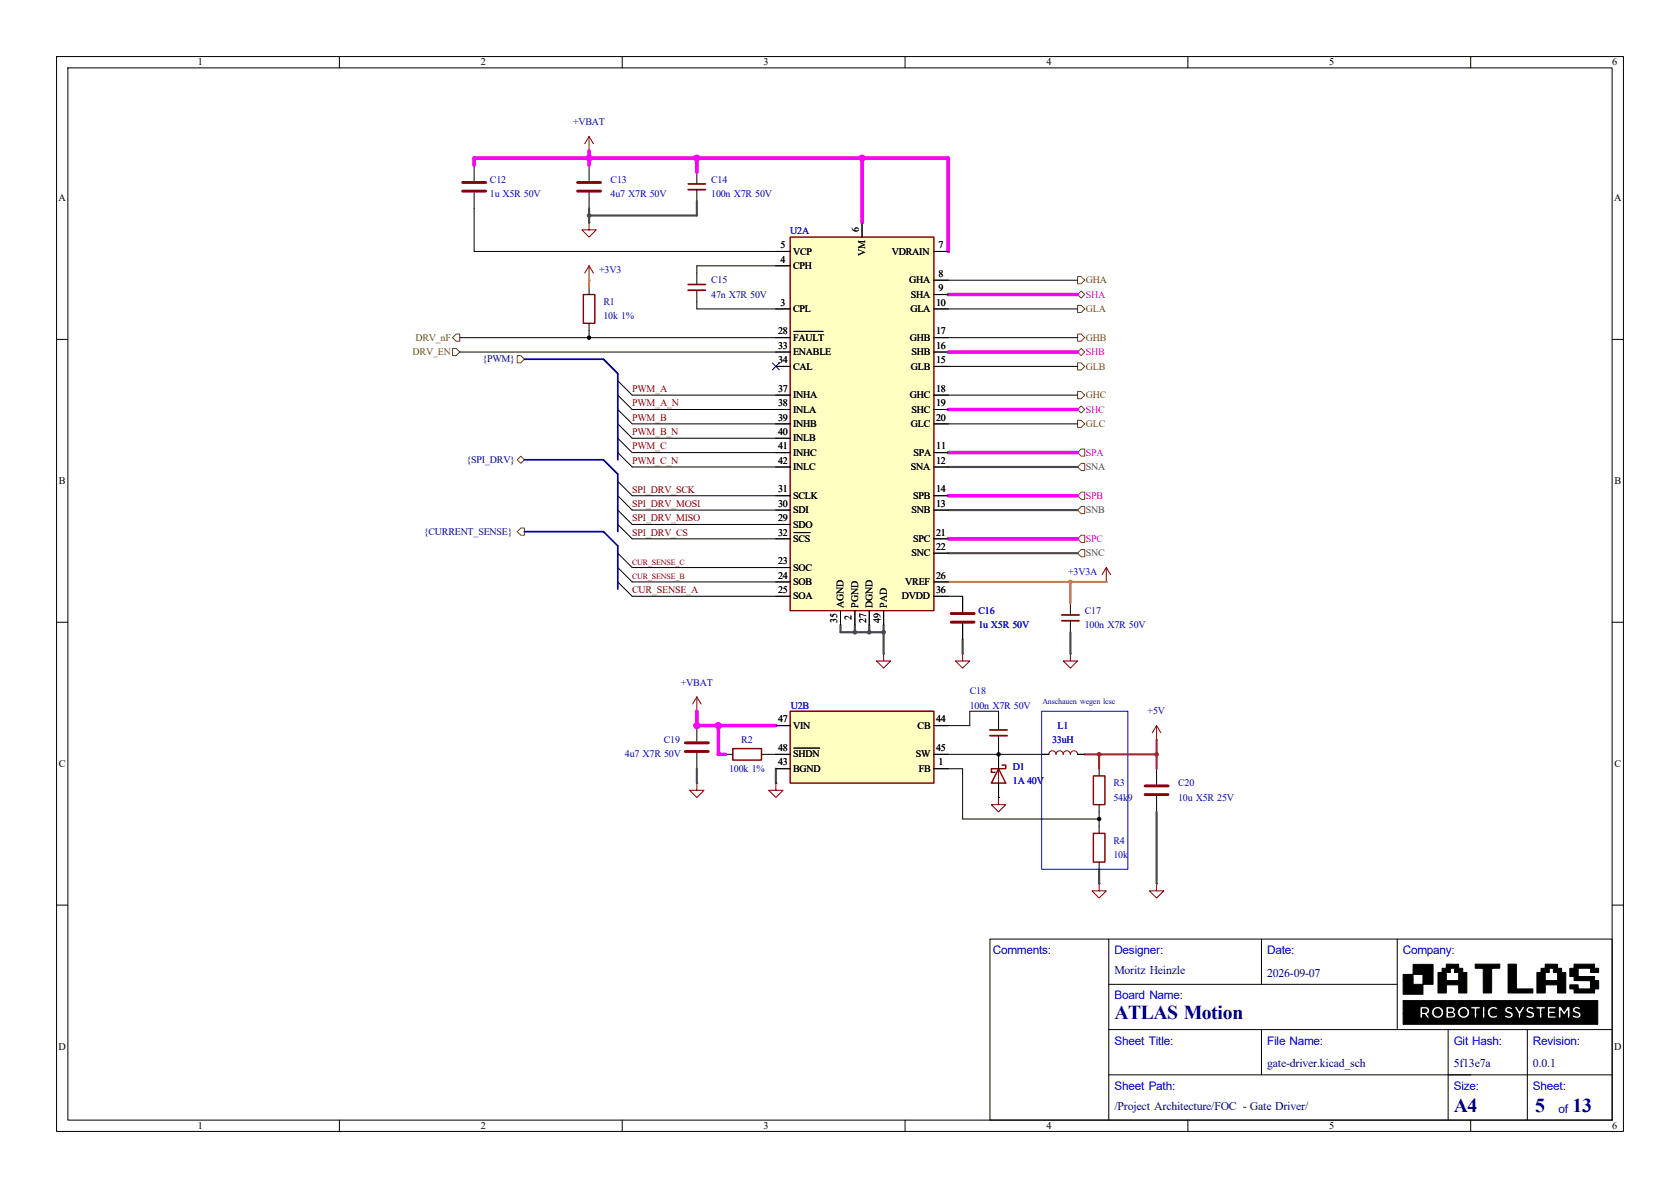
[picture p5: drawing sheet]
<svg xmlns="http://www.w3.org/2000/svg" width="297mm" height="210mm" viewBox="0 0 297 210" stroke-linecap="round" stroke-linejoin="round" font-family="sans-serif">
<g fill="none" stroke="#000" stroke-width=".18">
<path d="M10 10h277v190h-277zM12 12h273v186h-273zM60 10v2M110 10v2M160 10v2M210 10v2M260 10v2M83.8 29.2v2.8M83.8 34v2.8M104.1 26.7h.1M104.1 29.2v2.8M104.1 34v2.8"/>
<path d="M123.2 30.5v2M123.2 33.5v2.1M10 60h2M285 60h2M10 110h2M170.2 115.6h.1M170.2 105.4v2.8M170.2 110.2v2.8M189.2 115.6h.1M189.2 106.7v2M189.2 109.7v2.1M285 110h2"/>
<path d="M123.2 138.4h.1M123.2 125.7h.1M123.2 128.3v2.8M123.2 133.1v2.8M128.3 133.4h1.2M134.6 133.4h1.3M137.2 138.4h.1M176.5 133.4v2.5M176.5 138.4v2.6M184.1 133.4h1.3M190.5 133.4h1.3M194.3 135.9v1.3"/>
<path d="M204.5 130.8h.1M204.5 135.9v2.8M176.5 141h.1M194.3 156.2h.1M194.3 142.2v1.3M204.5 156.2h.1M204.5 140.7v2.8M10 160h2M175 166h110v32h-110zM196 174h51M196 166v32M223 166v8"/>
<path d="M247 166v16M285 160h2M60 198v2M110 198v2M160 198v2M196 190h89M196 182h89M210 198v2M223 182v8M256 182v16M260 198v2M270 182v16"/>
</g>
<g fill="#000" stroke="#000" stroke-width=".18">
<path d="M251.5 178.4h.5a.31 .31 0 0 1 .3 .4 .31 .31 0 0 1-.5 .1l-.3 .1zM248.1 172.3h1.7v-1.8h3.5v3.5h-1.7v1.8h-3.5v-2.7h1.7v.9h1.8v-1.7h-1.8v.8h-1.7zM256.1 178.4h.6l.1 .2-.7 .2zM256.1 179.1a.62 .62 0 0 1 .8 .3l-.1 .2h-.7zM254.2 171.9h1.5v1.4h2.2v-1.4h-.8v-.4a.3 .3 0 0 0 0-.3 .3 .3 0 0 0-.4 0h-.3v.7h-1.5l.1-.7h.7v-.8l2.2 .1v.7h.7v.7h.7v3.6h-1.4v-1.4h-2.2v1.4h-1.5zM260.8 170.4h4.3v.7l-1.4 .1v4.3h-1.5v-4.3h-1.4zM266.6 170.4h1.5v4.4h2.9v.7h-4.4zM271.7 171.9h1.5v1.4h2.2v-1.4h-.8v-.7h-.7v.7h-1.5v-.7h.8v-.8l2.2 .1v.7h.7v.7h.7v3.6h-1.4v-1.4h-2.2v1.4h-1.5zM277.5 171.2h.8v-.8h3.6v.8h.7v.7h-1.4v-.7h-2.2v1.4h2.9v.7h.7v1.5h-.7v.7h-3.6v-.7h-.8v-.7h1.5v.7h2.2v-1.4l-2.9-.1v-.7h-.8zM248.1 176.9h34.4v4.2h-34.4v-1.9h2.9l.1 .8h.4v-.7h.3l.5 .7h.2h.3l-.5-.7 .4-.4h.4v.2a1.08 1.08 0 0 0 1.1 .9 1.08 1.08 0 0 0 1-1h.4v1h.9a.59 .59 0 0 0 .8-.3 .59 .59 0 0 0-.3-.8h.7a1.07 1.07 0 0 0 1.4 1.1 1.07 1.07 0 0 0 .3-1.9h.6v.3h.6v1.6h.5v-1h1v1h.4v-1h.4a1.07 1.07 0 0 0 .7 1 1.07 1.07 0 0 0 1.2-.3h1.1l.1 .1a.82 .82 0 0 0 1 .2 .82 .82 0 0 0 .5-.9l-1-.6a.54 .54 0 0 1 .7 0l.3-.3-.4-.2h.6l.3 .6a1.37 1.37 0 0 1 .4 1.4h.5v-.3h.8a1 1 0 0 0 1.6-.2 .8 .8 0 0 0-.9-.8l-.2-.2 .1-.1 .2-.1 .5 .2 .2-.4h.3v.2l.6 .1v1.6h.5v-1h1v1h1.5v-.4h-1.1v-.4h1v-.2h.5v1h.5v-1.3l.5 .8 .6-.8v1.3h.5v-.3h.3a.88 .88 0 0 0 .9 .3 .88 .88 0 0 0 .7-.7 1.14 1.14 0 0 0-1-.7l-.1-.1a.54 .54 0 0 1 .8 0l.3-.3a.85 .85 0 0 0-1.5 .3 1.1 1.1 0 0 0 1 .8l.1 .1a.64 .64 0 0 1-.9 0l-.3 .3h-.3v-1.8h-.5l-.6 .9-.5-.9h-.5v1.1h-.5v-.2h-1v-.4h1.1v-.5h-1.5v1.1h-1v-.6h.6v-.5h-1.7v.2h-.3a.77 .77 0 0 0-1-.1 .77 .77 0 0 0-.3 .9l.9 .5a.52 .52 0 0 1-.8 0l-.3 .3h-.8v-.5l.7-1.2-.5-.1-.5 .8-.4-.8h-1.3a.64 .64 0 0 0-.9 .5 .64 .64 0 0 0 .7 .8l.4 .2a.39 .39 0 0 1-.3 .2 .39 .39 0 0 1-.4-.1l-.2-.1-.3 .3h-1.1l-.3-.3a.65 .65 0 0 1-.9-.1 .65 .65 0 0 1 0-.9 .65 .65 0 0 1 1 .1l.2-.3h-.1a1.08 1.08 0 0 0-1.1-.2 1.08 1.08 0 0 0-.7 1h-.4v-1.1h-.4v1.1h-1v-.6h.6v-.5h-1.7v.2h-.6a1.08 1.08 0 0 0-1.7 .8h-.6l.1-.2a.67 .67 0 0 0-.2-.7 .67 .67 0 0 0-.8 0l-.6-.1v1.1h-.4v-.2a1.09 1.09 0 0 0-1.1-.9 1.09 1.09 0 0 0-1 1h-.4v-.1a.82 .82 0 0 0-1.1-.8h-.6v1.2h-2.9z"/>
<circle cx="254.2" cy="179" r=".63"/>
<circle cx="258.8" cy="179" r=".63"/>
</g>
<path d="M81.8 32.3h4.1M81.8 33.8h4.1M102.1 32.3h4.1M102.1 33.8h4.1M168.1 108.5h4.1M168.1 110h4.1M121.2 131.3h4M121.2 132.8h4M202.4 138.9h4.1M202.4 140.5h4.1" fill="none" stroke="#840000" stroke-width=".51"/>
<g fill="none" stroke="#840000" stroke-width=".18">
<path d="M104.1 24.1l-.7 1.3M104.1 24.1l.8 1.3M104.1 24.1v2.6M170.2 115.6v1.2h1.2l-1.2 1.3-1.3-1.3h1.3M189.2 115.6v1.2h1.3l-1.3 1.3-1.2-1.3h1.2M123.2 138.4v1.3h1.3l-1.3 1.3-1.3-1.3h1.3M123.2 123.2l-.8 1.3M123.2 123.2l.8 1.3M123.2 123.2v2.5M137.2 138.4v1.3h1.2l-1.2 1.3-1.3-1.3h1.3M176.5 135.9v2.5M185.4 133.4a.64 .64 0 0 1 .7-.7 .64 .64 0 0 1 .6 .7 .64 .64 0 0 1 .6-.7 .64 .64 0 0 1 .7 .7 .64 .64 0 0 1 .6-.7 .64 .64 0 0 1 .6 .7 .64 .64 0 0 1 .7-.7 .64 .64 0 0 1 .6 .7"/>
<path d="M204.5 128.3l-.8 1.2M204.5 128.3l.7 1.2M204.5 128.3v2.5M176.5 141v1.2h1.3l-1.3 1.3-1.2-1.3h1.2M194.3 156.2v1.3h1.3l-1.3 1.3-1.3-1.3h1.3M204.5 156.2v1.3h1.2l-1.2 1.3-1.3-1.3h1.3"/>
</g>
<path d="M121.7 32.5h3M121.7 33.5h3M187.7 108.7h3.1M187.7 109.7h3.1" fill="none" stroke="#840000" stroke-width=".3"/>
<path d="M129.5 132.3h5.1v2.1h-5.1zM176.5 135.9l1.3 2.5h-2.5zM177.2 135.3h.6v.6h-2.5v.6h.6M193.3 137.2h2v5h-2z" fill="none" stroke="#840000" stroke-width=".25"/>
<path d="M139.7 125.7h25.4v12.7h-25.4z" fill="#ffffc2"/>
<path d="M139.7 125.7h25.4v12.7h-25.4zM193.3 147.3h2v5.1h-2z" fill="none" stroke="#840000" stroke-width=".25"/>
<g fill="none" stroke="#000" stroke-width=".18">
<path d="M104.1 39.4h.1M104.1 49.5h.1M123.2 48.3v2M123.2 51.3v2M195.6 102.9h.1M137.2 135.9h2.5M137.2 128.3h2.5M137.2 133.4h2.5M140.3 132.2h4.6M165.1 135.9h2.5M165.1 128.3h2.5M165.1 133.4h2.5"/>
<path d="M194.3 146.1v1.2M194.3 152.4v1.3"/>
</g>
<path d="M104.1 39.4v1.2h1.3l-1.3 1.3-1.2-1.3h1.2M104.1 47l-.7 1.3M104.1 47l.8 1.3M104.1 47v2.5M195.6 100.3l-.8 1.3M195.6 100.3l.7 1.3M195.6 100.3v2.6" fill="none" stroke="#840000" stroke-width=".18"/>
<path d="M121.7 50.3h3M121.7 51.3h3" fill="none" stroke="#840000" stroke-width=".3"/>
<path d="M139.7 41.9h25.4v66.1h-25.4z" fill="#ffffc2"/>
<path d="M103.1 52.1h2.1v5.1h-2.1zM139.7 41.9h25.4v66.1h-25.4z" fill="none" stroke="#840000" stroke-width=".25"/>
<g fill="none" stroke="#000" stroke-width=".18">
<path d="M83.8 36.8v7.7h55.9M152.4 39.4v2.5M81.3 59.7h58.4M104.1 50.8v1.3M104.1 57.2v2.5M123.2 53.3v1.3h16.5M139.7 47h-16.5v1.3M140.3 58.6h5.2M165.1 54.6h25.4M165.1 44.5h2.5M165.1 49.5h25.4M165.1 52.1h2.5"/>
<path d="M165.1 59.7h25.4M81.3 62.2h58.4M109.2 77.5l2.6 2.5h27.9M109.2 67.3l2.6 2.6h27.9M109.2 69.9l2.6 2.5h27.9M109.2 72.4l2.6 2.5h27.9M109.2 74.9l2.6 2.6h27.9M137.2 64.8h2.5M165.1 64.8h25.4M165.1 62.2h2.5M165.1 69.9h25.4M165.1 72.4h2.5"/>
<path d="M165.1 74.9h25.4M109.2 80l2.6 2.6h27.9M109.2 87.6l2.6 2.6h27.9M109.2 85.1l2.6 2.5h27.9M109.2 92.7l2.6 2.6h27.9M109.2 97.8l2.6 2.5h27.9M109.2 90.2l2.6 2.5h27.9M140.3 94.1h2.9M165.1 80h2.5M165.1 82.6h2.5M165.1 90.2h2.5M165.1 87.6h2.5"/>
<path d="M165.1 95.3h2.5M165.1 97.8h2.5M109.2 100.3l2.6 2.6h27.9M109.2 102.9l2.6 2.5h27.9M148.6 108v2.5M151.1 108v2.5M153.7 108v2.5M156.2 115.6h.1M156.2 108v2.5M165.1 102.9h2.5M165.1 105.4h5.1v2.8M170.2 110.2v2.8"/>
<path d="M135.9 133.4h3.8M137.2 138.4h.1M137.2 128.3h2.5M137.2 135.9h2.5M140.3 132.2h4.6M165.1 128.3h6.3v-2.6h5.1v3.3M165.1 133.4h20.3M165.1 135.9h5.1v8.9h24.1M176.5 130v5.9M176.5 138.4v2.6M190.5 133.4h1.3M176.5 141h.1"/>
<path d="M194.3 143.5v2.6"/>
</g>
<path d="M175 129h3.1M175 130h3.1" fill="none" stroke="#840000" stroke-width=".3"/>
<path d="M156.2 115.6v1.2h1.3l-1.3 1.3-1.3-1.3h1.3" fill="none" stroke="#840000" stroke-width=".18"/>
<g fill="none" stroke="#725600" stroke-width=".18">
<path d="M80.6 59.1h.7v1.2h-.7l-.6-.6zM190.5 48.9h.6l.7 .6-.7 .7h-.6zM190.5 54h.6l.7 .6-.7 .6h-.6zM190.5 59.1h.6l.7 .6-.7 .6h-.6zM191.1 51.4l.7 .7-.7 .6-.6-.6zM80 61.6h.6l.7 .6-.7 .7h-.6zM91.4 62.9h.7l.6 .6-.6 .6h-.7zM190.5 62.2l.6-.6 .7 .6-.7 .7zM190.5 64.1h.6l.7 .7-.7 .6h-.6zM190.5 69.2h.6l.7 .7-.7 .6h-.6zM190.5 72.4l.6-.6 .7 .6-.7 .6zM190.5 74.3h.6l.7 .6-.7 .7h-.6z"/>
<path d="M191.1 79.4h.7v1.2h-.7l-.6-.6zM91.4 81.3l.7-.7 .6 .7-.6 .6zM92.1 93.3h.6v1.3h-.6l-.7-.6zM191.1 89.5h.7v1.3h-.7l-.6-.6zM191.1 94.6h.7v1.3h-.7l-.6-.6zM191.1 97.2h.7v1.2h-.7l-.6-.6zM191.1 81.9h.7v1.3h-.7l-.6-.6zM191.1 87h.7v1.3h-.7l-.6-.7z"/>
</g>
<path d="M92.7 63.5h14l2.5 2.5v15.3M92.7 94h14l2.5 2.5v7.6M92.7 81.3h14l2.5 2.5v10.2" fill="none" stroke="#000084" stroke-width=".3"/>
<path d="M83.8 29.2v-1.3h83.8v16.6M104.1 26.7v2.5M123.2 27.9v2.6M152.4 27.9v11.5M167.6 52.1h22.9M167.6 62.2h22.9M167.6 72.4h22.9M167.6 80h22.9M167.6 95.3h22.9M167.6 87.6h22.9M123.2 125.7v2.6h14M127 128.3v5.1h1.3" fill="none" stroke="#f0f" stroke-width=".63"/>
<path d="M167.6 102.9h28M189.2 102.9v3.8" fill="none" stroke="#dd8500" stroke-width=".38"/>
<g fill="none" stroke="#484848" stroke-width=".38">
<path d="M104.1 36.8v2.6M123.2 35.6v2.5h-19.1M167.6 90.2h22.9M167.6 97.8h22.9M167.6 82.6h22.9M148.6 110.5v1.3h7.6M151.1 110.5v1.3M153.7 110.5v1.3M156.2 110.5v5.1M170.2 113v2.6M189.2 111.8v3.8M123.2 135.9v2.5"/>
<path d="M137.2 135.9v2.5M194.3 153.7v2.5M204.5 143.5v12.7"/>
</g>
<path d="M104.1 49.5v1.3" fill="none" stroke="#f90" stroke-width=".38"/>
<path d="M191.8 133.4h12.7M194.3 133.4v2.5M204.5 130.8v5.1" fill="none" stroke="#ff061c" stroke-width=".38"/>
<path d="M136.6 64.2l1.2 1.2M137.8 64.2l-1.2 1.2" fill="none" stroke="#000084" stroke-width=".18"/>
<path d="M184.1 125.7h15.3v28h-15.3z" fill="none" stroke="#0000c2" stroke-width=".18"/>
<g fill="#f0f" stroke="#f0f" stroke-width=".18">
<circle cx="104.1" cy="27.9" r=".54"/>
<circle cx="123.2" cy="27.9" r=".54"/>
<circle cx="152.4" cy="27.9" r=".54"/>
<circle cx="123.2" cy="128.3" r=".54"/>
<circle cx="127" cy="128.3" r=".54"/>
</g>
<g fill="#484848" stroke="#484848" stroke-width=".18">
<circle cx="104.1" cy="38.1" r=".32"/>
<circle cx="151.1" cy="111.8" r=".32"/>
<circle cx="153.7" cy="111.8" r=".32"/>
<circle cx="156.2" cy="111.8" r=".32"/>
</g>
<g fill="#000" stroke="#000" stroke-width=".18">
<circle cx="104.1" cy="59.7" r=".3"/>
<circle cx="176.5" cy="133.4" r=".3"/>
<circle cx="194.3" cy="144.8" r=".3"/>
</g>
<circle cx="189.2" cy="102.9" r=".32" fill="#dd8500" stroke="#dd8500" stroke-width=".18"/>
<g fill="#ff061c" stroke="#ff061c" stroke-width=".18">
<circle cx="194.3" cy="133.4" r=".32"/>
<circle cx="204.5" cy="133.4" r=".32"/>
</g>
<g font-size="3.5" fill="#00007f">
<text x="197" y="180.1">ATLAS Motion</text>
<text x="257" y="196.6">A4</text>
<text x="271.4" y="196.6">5</text>
<text x="278" y="196.6">13</text>
</g>
<g font-size="2.1" fill="#00f">
<text x="175.5" y="168.7">Comments:</text>
<text x="197" y="168.7">Designer:</text>
<text x="224" y="168.7">Date:</text>
<text x="248" y="168.7">Company:</text>
<text x="197" y="176.7">Board Name:</text>
<text x="197" y="184.7">Sheet Title:</text>
<text x="224" y="184.7">File Name:</text>
<text x="257" y="184.7">Git Hash:</text>
<text x="271" y="184.7">Revision:</text>
<text x="197" y="192.7">Sheet Path:</text>
<text x="257" y="192.7">Size:</text>
<text x="271" y="192.7">Sheet:</text>
<text x="275.5" y="196.7">of</text>
</g>
<g font-size="2.1" fill="#00007f">
<text x="197" y="172.2">Moritz Heinzle</text>
<text x="224" y="172.7">2026-09-07</text>
<text x="224" y="188.7">gate-driver.kicad_sch</text>
<text x="257" y="188.7">5f13e7a</text>
<text x="271" y="188.7">0.0.1</text>
<text x="197" y="196.2">/Project Architecture/FOC - Gate Driver/</text>
</g>
<g font-size="1.8">
<text x="35" y="11.6">1</text>
<text x="85" y="11.6">2</text>
<text x="135" y="11.6">3</text>
<text x="185" y="11.6">4</text>
<text x="235" y="11.6">5</text>
<text x="285" y="11.6">6</text>
<text x="10.3" y="35.6">A</text>
<text x="285.3" y="35.6">A</text>
<text x="151.8" y="41.1" transform="rotate(-90 151.8 41.1)">6</text>
<text x="138" y="46.4">4</text>
<text x="138" y="43.9">5</text>
<text x="140.2" y="47.5">CPH</text>
<text x="140.2" y="45">VCP</text>
<text x="153" y="45.3" transform="rotate(-90 153 45.3)">VM</text>
<text x="157.7" y="45">VDRAIN</text>
<text x="165.9" y="43.9">7</text>
<text x="160.7" y="50.1">GHA</text>
<text x="161" y="52.6">SHA</text>
<text x="165.9" y="49">8</text>
<text x="165.9" y="51.5">9</text>
<text x="137.5" y="59.1">28</text>
<text x="138" y="54">3</text>
<text x="140.2" y="55.2">CPL</text>
<text x="160.9" y="55.2">GLA</text>
<text x="165.5" y="54">10</text>
<text x="165.5" y="59.1">17</text>
<text x="137.5" y="61.7">33</text>
<text x="137.5" y="64.2">34</text>
<text x="140.2" y="60.2">FAULT</text>
<text x="140.2" y="62.8">ENABLE</text>
<text x="140.2" y="65.3">CAL</text>
<text x="160.8" y="60.2">GHB</text>
<text x="161" y="65.3">GLB</text>
<text x="161.1" y="62.8">SHB</text>
<text x="165.5" y="64.2">15</text>
<text x="165.5" y="61.7">16</text>
<text x="137.5" y="69.3">37</text>
<text x="137.5" y="71.8">38</text>
<text x="140.2" y="70.4">INHA</text>
<text x="160.8" y="70.4">GHC</text>
<text x="165.5" y="69.3">18</text>
<text x="165.5" y="71.8">19</text>
<text x="137.5" y="74.4">39</text>
<text x="137.5" y="76.9">40</text>
<text x="140.2" y="72.9">INLA</text>
<text x="140.2" y="75.5">INHB</text>
<text x="161" y="75.5">GLC</text>
<text x="161.1" y="72.9">SHC</text>
<text x="165.5" y="74.4">20</text>
<text x="137.5" y="79.4">41</text>
<text x="137.5" y="82">42</text>
<text x="140.2" y="78">INLB</text>
<text x="140.2" y="80.6">INHC</text>
<text x="140.2" y="83.1">INLC</text>
<text x="161" y="83.1">SNA</text>
<text x="161.5" y="80.6">SPA</text>
<text x="165.5" y="82">12</text>
<text x="165.5" y="79.4">11</text>
<text x="10.4" y="85.6">B</text>
<text x="137.5" y="89.6">30</text>
<text x="137.5" y="87.1">31</text>
<text x="140.2" y="88.2">SCLK</text>
<text x="161.4" y="88.2">SPB</text>
<text x="165.5" y="89.6">13</text>
<text x="165.5" y="87.1">14</text>
<text x="285.4" y="85.6">B</text>
<text x="137.5" y="92.1">29</text>
<text x="137.5" y="94.7">32</text>
<text x="140.2" y="93.3">SDO</text>
<text x="140.2" y="90.7">SDI</text>
<text x="140.2" y="95.8">SCS</text>
<text x="161.1" y="90.7">SNB</text>
<text x="161.4" y="95.8">SPC</text>
<text x="165.5" y="94.7">21</text>
<text x="137.5" y="99.8">23</text>
<text x="140.2" y="100.9">SOC</text>
<text x="161.1" y="98.3">SNC</text>
<text x="165.5" y="97.2">22</text>
<text x="137.5" y="102.3">24</text>
<text x="137.5" y="104.8">25</text>
<text x="140.2" y="103.4">SOB</text>
<text x="140.2" y="106">SOA</text>
<text x="149.1" y="107.4" transform="rotate(-90 149.1 107.4)">AGND</text>
<text x="151.7" y="107.4" transform="rotate(-90 151.7 107.4)">PGND</text>
<text x="154.2" y="107.4" transform="rotate(-90 154.2 107.4)">DGND</text>
<text x="156.8" y="107.4" transform="rotate(-90 156.8 107.4)">PAD</text>
<text x="159.5" y="106">DVDD</text>
<text x="160.1" y="103.4">VREF</text>
<text x="165.5" y="102.3">26</text>
<text x="165.5" y="104.8">36</text>
<text x="148" y="110.1" transform="rotate(-90 148 110.1)">35</text>
<text x="150.6" y="109.7" transform="rotate(-90 150.6 109.7)">2</text>
<text x="153.1" y="110.1" transform="rotate(-90 153.1 110.1)">27</text>
<text x="155.6" y="110.1" transform="rotate(-90 155.6 110.1)">49</text>
<text x="137.5" y="127.7">47</text>
<text x="140.2" y="128.8">VIN</text>
<text x="162.2" y="128.8">CB</text>
<text x="165.5" y="127.7">44</text>
<text x="10.4" y="135.6">C</text>
<text x="137.5" y="135.3">43</text>
<text x="137.5" y="132.8">48</text>
<text x="140.2" y="136.4">BGND</text>
<text x="140.2" y="133.9">SHDN</text>
<text x="161.9" y="133.9">SW</text>
<text x="162.4" y="136.4">FB</text>
<text x="165.5" y="132.8">45</text>
<text x="165.9" y="135.3">1</text>
<text x="285.4" y="135.6">C</text>
<text x="10.3" y="185.6">D</text>
<text x="285.3" y="185.6">D</text>
<text x="35" y="199.6">1</text>
<text x="85" y="199.6">2</text>
<text x="135" y="199.6">3</text>
<text x="185" y="199.6">4</text>
<text x="235" y="199.6">5</text>
<text x="285" y="199.6">6</text>
</g>
<g font-size="1.8" fill="#0000c2">
<text x="101.3" y="22.1">+VBAT</text>
<text x="86.6" y="32.3">C12</text>
<text x="86.6" y="34.8">1u X5R 50V</text>
<text x="107.9" y="32.3">C13</text>
<text x="107.9" y="34.8">4u7 X7R 50V</text>
<text x="125.7" y="32.3">C14</text>
<text x="125.7" y="34.8">100n X7R 50V</text>
<text x="139.7" y="41.4">U2A</text>
<text x="105.9" y="48.3">+3V3</text>
<text x="106.7" y="53.9">R1</text>
<text x="125.7" y="50.1">C15</text>
<text x="125.7" y="52.6">47n X7R 50V</text>
<text x="106.7" y="56.4">10k 1%</text>
<text x="188.8" y="101.6">+3V3A</text>
<text x="173" y="108.5">C16</text>
<text x="173" y="111">1u X5R 50V</text>
<text x="191.8" y="108.5">C17</text>
<text x="191.8" y="111">100n X7R 50V</text>
<text x="120.4" y="121.2">+VBAT</text>
<text x="139.8" y="125.3">U2B</text>
<text x="171.4" y="122.7">C18</text>
<text x="171.4" y="125.3">100n X7R 50V</text>
<text x="117.3" y="131.4">C19</text>
<text x="131" y="131.4">R2</text>
<text x="186" y="131.4">33uH</text>
<text x="187" y="128.8">L1</text>
<text x="202.9" y="126.3">+5V</text>
<text x="110.5" y="133.9">4u7 X7R 50V</text>
<text x="128.9" y="136.4">100k 1%</text>
<text x="179.1" y="136.1">D1</text>
<text x="179.1" y="138.7">1A 40V</text>
<text x="196.8" y="141.5">54k9</text>
<text x="196.8" y="139">R3</text>
<text x="208.3" y="139">C20</text>
<text x="208.3" y="141.5">10u X5R 25V</text>
<text x="196.8" y="149.1">R4</text>
<text x="196.8" y="151.7">10k</text>
</g>
<g font-size="1.8" fill="#725600">
<text x="192" y="50.1">GHA</text>
<text x="192" y="55.2">GLA</text>
<text x="73" y="62.8">DRV_EN</text>
<text x="73.4" y="60.2">DRV_nF</text>
<text x="192" y="60.2">GHB</text>
<text x="192" y="65.3">GLB</text>
<text x="192" y="70.4">GHC</text>
<text x="192" y="75.5">GLC</text>
</g>
<g font-size="1.8" fill="#f0f">
<text x="192" y="52.6">SHA</text>
<text x="192" y="62.8">SHB</text>
<text x="192" y="72.9">SHC</text>
<text x="192" y="80.6">SPA</text>
<text x="192" y="88.2">SPB</text>
<text x="192" y="95.8">SPC</text>
</g>
<g font-size="1.8" fill="#000084">
<text x="85.3" y="64.1">{PWM}</text>
<text x="82.5" y="81.8">{SPI_DRV}</text>
<text x="74.9" y="94.5">{CURRENT_SENSE}</text>
</g>
<g font-size="1.8" fill="#840000">
<text x="111.8" y="71.8">PWM_A_N</text>
<text x="111.8" y="69.3">PWM_A</text>
<text x="111.8" y="76.9">PWM_B_N</text>
<text x="111.8" y="74.4">PWM_B</text>
<text x="111.8" y="79.4">PWM_C</text>
<text x="111.8" y="82">PWM_C_N</text>
<text x="111.8" y="87.1">SPI_DRV_SCK</text>
<text x="111.8" y="89.6">SPI_DRV_MOSI</text>
<text x="111.8" y="92.1">SPI_DRV_MISO</text>
<text x="111.8" y="94.7">SPI_DRV_CS</text>
<text x="111.8" y="104.8">CUR_SENSE_A</text>
</g>
<g font-size="1.8" fill="#484848">
<text x="192" y="83.1">SNA</text>
<text x="192" y="90.7">SNB</text>
<text x="192" y="98.3">SNC</text>
</g>
<g font-size="1.4" fill="#840000">
<text x="111.8" y="99.9">CUR_SENSE_C</text>
<text x="111.8" y="102.4">CUR_SENSE_B</text>
</g>
<text font-size="1.4" fill="#0000c2" x="184.3" y="124.4">Anschauen wegen lcsc</text>
</svg>
